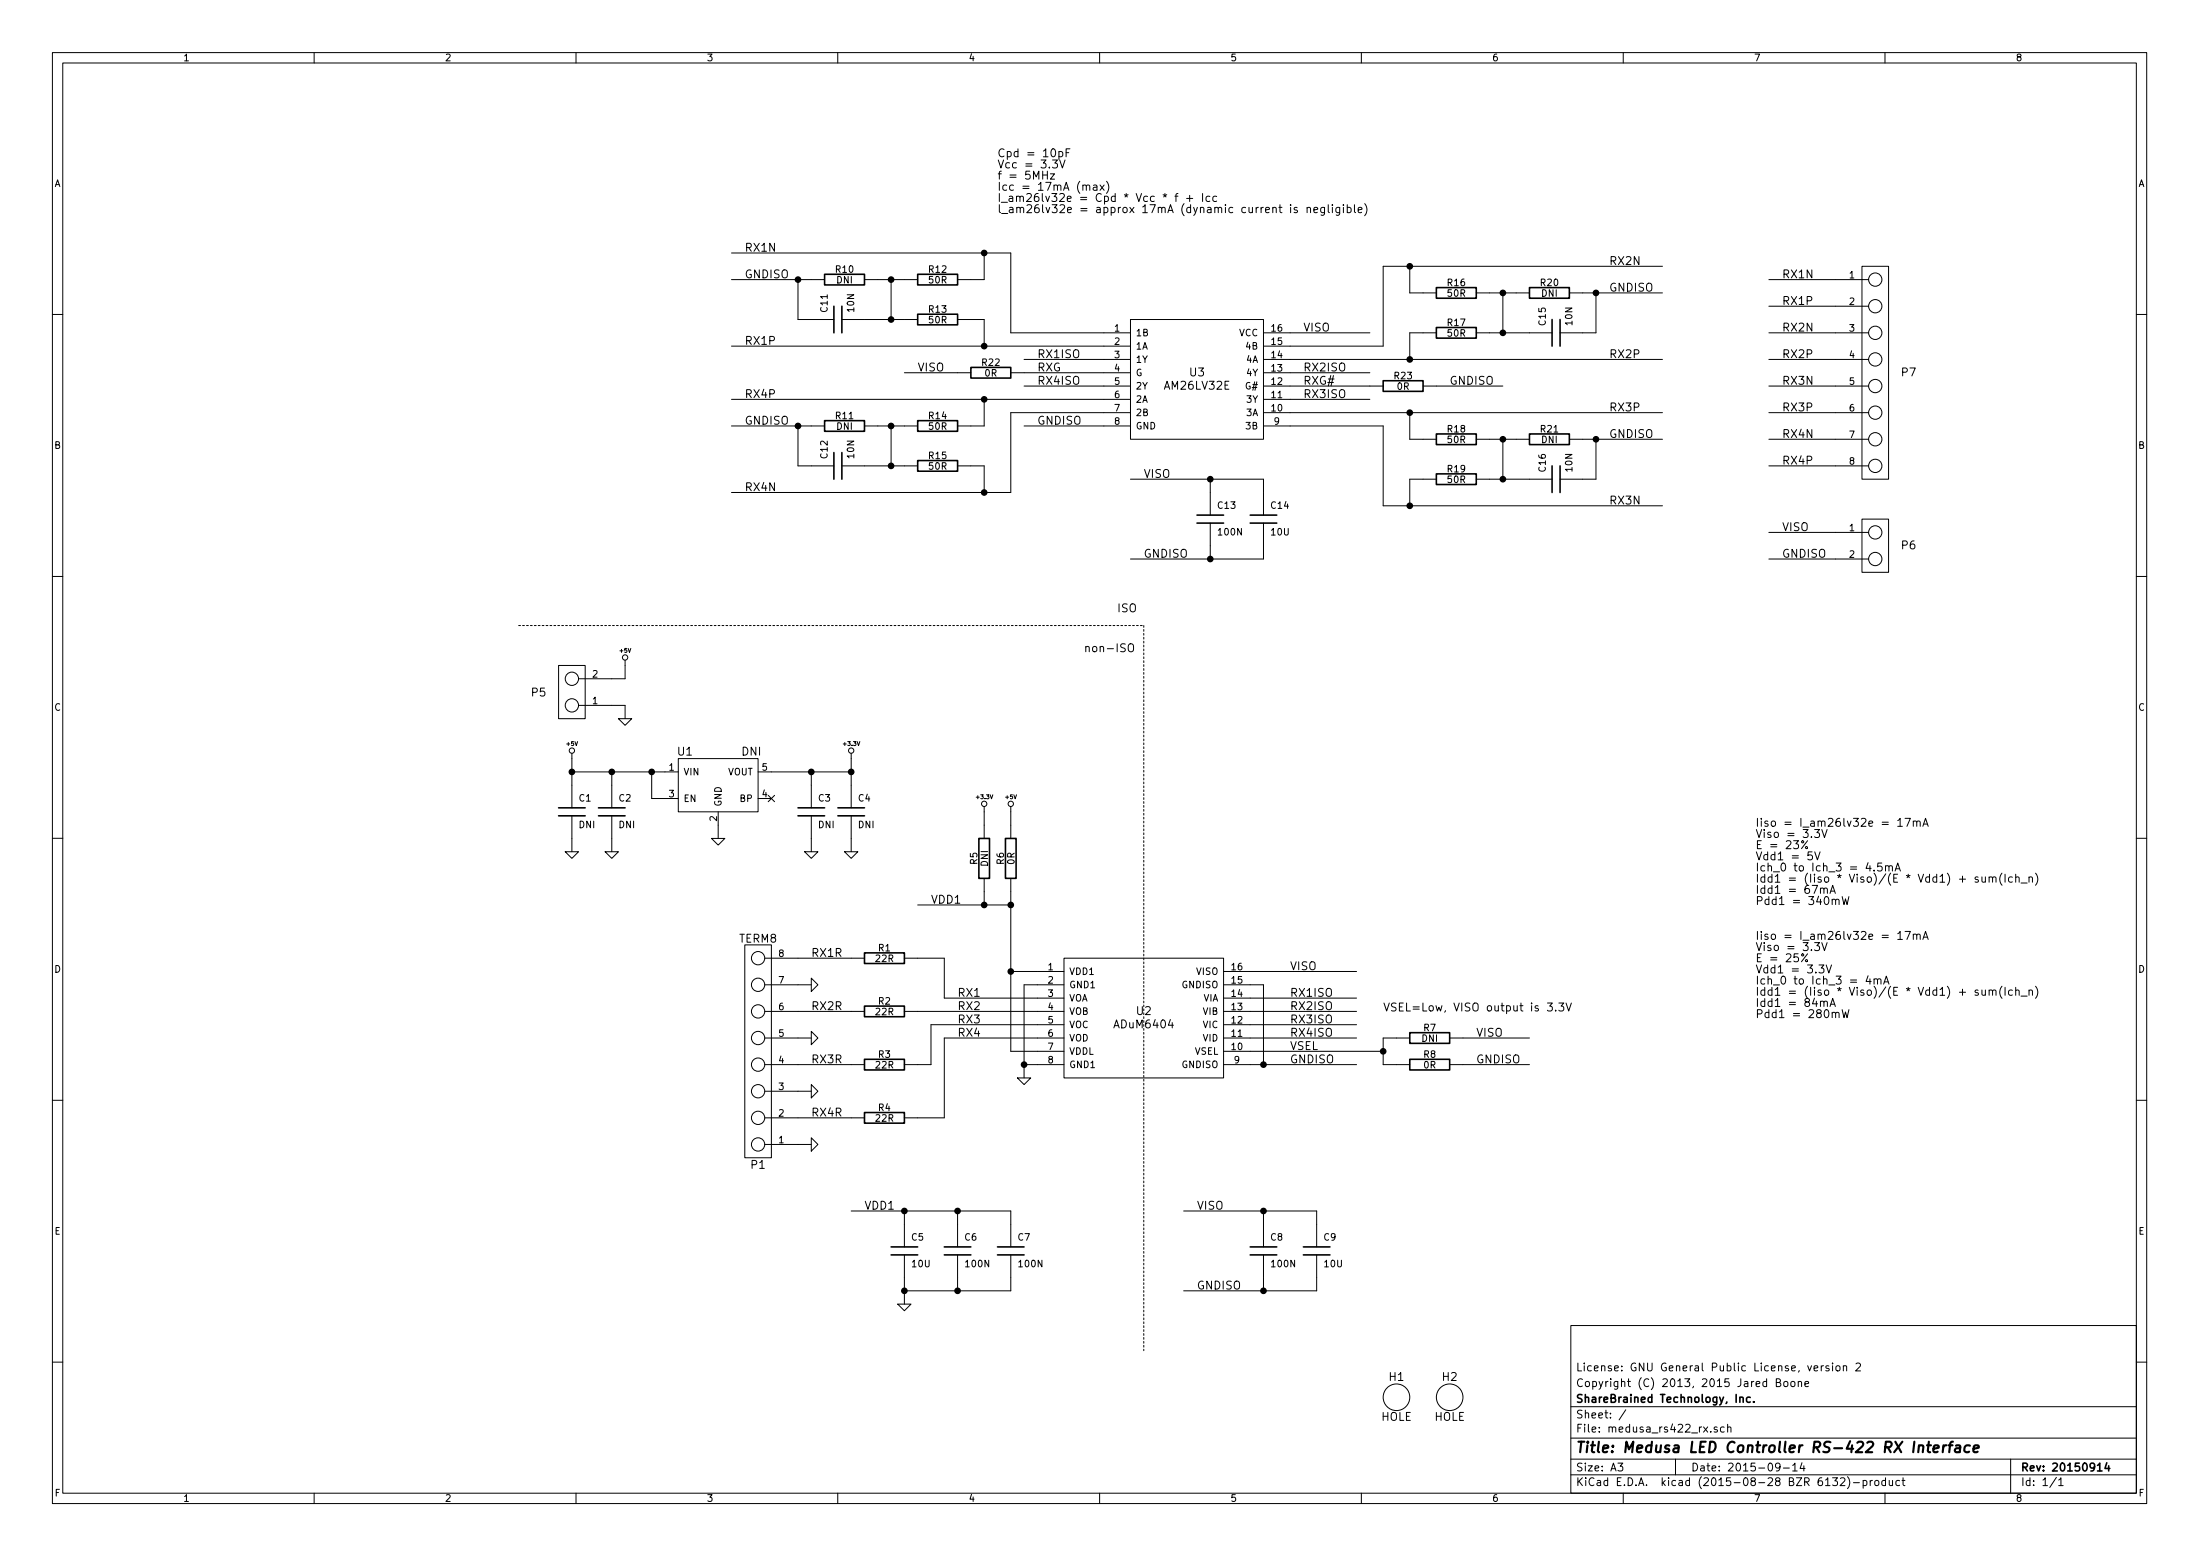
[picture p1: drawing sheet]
<svg xmlns="http://www.w3.org/2000/svg" width="420mm" height="297mm" viewBox="0 0 420 297" stroke-linecap="round" stroke-linejoin="round" font-family="sans-serif">
<g fill="none" stroke="#000" stroke-width=".19">
<path d="M10 10h400v277h-400zM12 12h396v273.1h-396zM60 10v2M110 10v2M160 10v2M210 10v2M260 10v2M310 10v2M360 10v2M199.1 33.4h.9M200 32.7v1.5M200.6 33.2h.8l-.8 1h.8"/>
<path d="M201 30.5h1l-.6 .6 .4 .1 .2 .2-.1 .5-.2 .2h-.5l-.2-.2M202.2 29l.5-.1 .3 .3v.5l-.2 .2h-.6M202.4 30.5l.5 1.6 .5-1.6M203.6 29.1h.5M204.3 28.4h-.7v1.5M207.5 35.5a.35 .35 0 0 1 .3-.2 .35 .35 0 0 1 .3 .2v.8M208.8 35.4h.6l.1 .9M209.5 35.7h-.5a.3 .3 0 0 0-.2 .3 .3 .3 0 0 0 .2 .3h.5M210.1 35.3l.8 1M210.9 35.3l-.8 1M211.3 34.6a1.75 1.75 0 0 1 0 2.3M224.4 37.5h.6"/>
<path d="M225 36.9l-.4 .3v1.3M226.6 37.9h1.2M227.2 37.3v1.2M229.7 36.9v1.6M231.1 37.5h-.5l-.3 .3v.4l.2 .2h.6M232.4 37.5h-.5l-.3 .3v.4l.2 .2h.6M247.7 39.7l-.3-.1-.3 .2 .1 .2 .5 .2v.3h-.6M249.6 39.7h.1a.36 .36 0 0 1 .6 .1v.8M249.6 39.6v1M253 39.6v1.2l-.3 .3-.4-.1M253 39.7l-.5-.1-.3 .3v.4l.2 .2h.6M253.7 39.1v1.3l.2 .2"/>
<path d="M254.5 39.1v.1M254.5 39.6v1M255.9 39.6v1.2l-.3 .3-.4-.1M255.9 39.7l-.5-.1-.3 .3v.4l.2 .2h.6M256.6 39.1v.1M256.6 39.6v1M257.3 39.7l.4-.1 .3 .3v.4l-.1 .2h-.6M257.3 39.1v1.5M258.7 39.1v1.3l.2 .2M260.6 38.9a1.75 1.75 0 0 1 0 2.3M139.7 53.4h17.8M139.7 48.3h53.3v15.2h22.9"/>
<path d="M152.4 53.4v7.6h6.9M165.1 53.4h10.2M170.2 53.4v7.6M188 48.3v5.1h-5.1M250.9 40.1l.8-.2-.1-.2-.4-.1-.3 .2 .1 .7h.6M259.4 40.1l.7-.2-.1-.2-.4-.1-.2 .2 .1 .7h.5M269.2 50.8v5.1h5.1M281.9 55.9h10.2M287 55.9v7.6M299.7 55.9h17.8M304.8 55.9v7.6h-6.9M317.5 50.8h-53.3v15.3h-22.9"/>
<path d="M337.8 53.4h19.1M337.8 58.5h19.1M355.6 50.8h5.1v40.7h-5.1zM10 60h2M139.7 66.1h76.2M139.7 76.2h76.2M160.8 61h14.5M172.7 71.2h12.7M182.9 61h5.1v5.1M188 76.2v5.1h-5.1M193 71.2h22.9M195.6 68.6h20.3"/>
<path d="M195.6 73.7h20.3M215.9 61h25.4v22.9h-25.4zM215.9 78.8h-22.9v15.2h-53.3M241.3 63.5h20.3M241.3 68.6h76.2M241.3 71.2h20.3M241.3 73.7h22.9M241.3 76.2h20.3M241.3 78.8h76.2M269.2 78.8v5.1h5.1M271.8 73.7h15.2M274.3 63.5h-5.1v5.1"/>
<path d="M281.9 63.5h14.5M337.8 63.5h19.1M337.8 68.6h19.1M337.8 73.7h19.1M337.8 78.8h19.1M408 60h2M139.7 81.3h17.8M152.4 81.3v7.6h6.9M160.8 88.9h14.5M165.1 81.3h10.2M170.2 81.3v7.6M182.9 88.9h5.1v5.1"/>
<path d="M195.6 81.3h20.3M215.9 91.5h25.4v6.8M231.1 91.5v6.8M231.1 99.9v6.8M241.3 99.9v6.8h-25.4M241.3 81.3h22.9v15.3h53.3M274.3 91.5h-5.1v5.1M281.9 83.9h10.2M281.9 91.5h14.5M287 83.9v7.6M299.7 83.9h17.8M304.8 83.9v7.6h-6.9"/>
<path d="M337.8 88.9h19.1M337.8 83.9h19.1M355.6 99.1h5.1v10.2h-5.1zM10 110h2M337.8 101.6h19.1M337.8 106.7h19.1M408 110h2M106.7 127h5.1v10.2h-5.1zM110.5 134.7h8.9v2.5M118.1 137.2h2.5l-1.2 1.3zM119.4 126v3.6h-8.9M215.7 123a.5 .5 0 0 1 .5-.1 .5 .5 0 0 1 .3 .5l-.1 .8a.53 .53 0 0 1-.6 .2 .53 .53 0 0 1-.3-.5v-.5z"/>
<path d="M109.2 143.8v10.4M109.2 147.4h20.3M109.2 155.7v6.9M116.8 147.4v6.8M116.8 155.7v6.9M124.5 147.4v5h5M129.5 144.8h15.3v10.2h-15.3zM137.2 155v5.1M144.8 147.4h17.8M144.8 152.4h2.5M146.7 151.8l1.2 1.2M147.9 151.8l-1.2 1.2"/>
<path d="M154.9 147.4v6.8M154.9 155.7v6.9M162.6 143.8v10.4M162.6 155.7v6.9M188 154v6.1M193 154v6.1M346.6 158.4h.9l-.5 .5 .3 .1 .2 .2-.1 .5-.2 .2h-.4l-.2-.2M347.9 158.4l.5 1.5 .5-1.5M362.4 156.7l.5-.5v1.5M362.4 157.7h.9M363.8 156.2h1l-.6 1.5M365.4 156.9l.1-.1a.36 .36 0 0 1 .6 .2v.7"/>
<path d="M365.4 156.7v1M366.1 157a.35 .35 0 0 1 .3-.3 .35 .35 0 0 1 .3 .3v.7M367.2 157.7l.5-1.5 .5 1.5M367.4 157.3h.7M10 160h2M107.9 162.6h2.6l-1.3 1.3zM115.6 162.6h2.5l-1.3 1.3zM135.9 160.1h2.5l-1.2 1.2zM153.7 162.6h2.5l-1.3 1.3zM161.3 162.6h2.5l-1.2 1.3zM175.3 172.8h17.7M188 167.7v5.1"/>
<path d="M193 167.7v33h10.2M344.9 161.7h.2v.2h-.2zM345.2 160.5l-1.2 1.5M346.1 162.6h-.8v.8l.2-.2 .5 .1 .2 .2v.4l-.4 .2-.5-.1M346.6 179.9h.9l-.5 .6 .3 .1 .2 .2-.1 .5-.2 .2h-.4l-.2-.2M346.6 162.6l.5 1.5 .5-1.5M347.7 169.7l.1-.1a.36 .36 0 0 1 .5 .2v.7M347.9 179.9l.5 1.6 .5-1.6M348.3 169.8a.35 .35 0 0 1 .4-.3 .35 .35 0 0 1 .3 .3v.7M349.5 170.5l.5-1.5 .5 1.5M349.6 170.1h.8M350.6 171.9a.35 .35 0 0 1 .3-.3 .35 .35 0 0 1 .3 .3v.8"/>
<path d="M351.8 171.2l.4 1.5 .3-1.1 .3 1.1 .3-1.5M357.9 166.1v.2M359.4 164.8h-.8v.7l.2-.2 .5 .1 .2 .2v.4l-.3 .3-.6-.2M360.1 165.4l.1-.1a.36 .36 0 0 1 .6 .2v.8M360.1 165.3v1M360.8 165.5a.35 .35 0 0 1 .3-.3 .35 .35 0 0 1 .3 .3v.8M361.9 166.3l.5-1.5 .5 1.5M362.1 165.8h.7M362.4 178.2l.5-.4v1.5M362.4 179.3h.9M363.8 177.8h1l-.6 1.5M365.4 178.5l.1-.1a.36 .36 0 0 1 .6 .1v.8"/>
<path d="M365.4 178.3v1M366.1 178.5a.35 .35 0 0 1 .3-.2 .35 .35 0 0 1 .3 .2v.8M367.2 179.3l.5-1.5 .5 1.5M367.4 178.9h.7M377.8 167.5l-.4-.1-.2 .2 .1 .2 .5 .2v.3h-.6M378.5 167.4v.8a.38 .38 0 0 0 .7 .1M379.2 167.4v1M379.9 167.5h.1a.36 .36 0 0 1 .5 .1v.8M379.9 167.4v1M380.5 167.6a.35 .35 0 0 1 .4-.2 .35 .35 0 0 1 .3 .2v.8M382.3 166.7a1.75 1.75 0 0 0 0 2.3M382.9 166.9v1.5"/>
<path d="M384.3 167.5l-.4-.1-.3 .3v.4l.1 .2h.6M385 167.5a.36 .36 0 0 1 .6 .1v.8M385 166.9v1.5M386 168.6h1.1M387.5 167.5h.1a.36 .36 0 0 1 .6 .1v.8M387.5 167.4v1M388.7 166.7a1.75 1.75 0 0 1 0 2.3M408 160h2M142.2 180.4h5.1v40.6h-5.1zM146 182.9h19.1M146 193.1h19.1M146 188h8.9"/>
<path d="M146 198.2h8.9M154.9 196.9l1.3 1.3-1.3 1.2zM154.9 186.7l1.3 1.3-1.3 1.3zM172.7 182.9h7.6v7.6h22.9M172.7 193.1h30.5M193 185.5h10.2M203.2 182.9h30.5v22.9h-30.5zM203.2 188h-7.6v17.8M203.2 195.6h-25.4v7.6h-5.1M203.2 198.2h-22.9v15.2h-7.6M233.7 193.1h25.4M233.7 188h7.6v15.2"/>
<path d="M233.7 185.5h25.4M233.7 190.5h25.4M233.7 195.6h25.4M233.7 198.2h25.4M269.2 198.2h-5v5h5M276.9 198.2h15.2M295.5 191.5h1l-.5 .6h.3l.2 .2-.1 .5-.2 .2h-.5l-.2-.2M297.1 192.8v.2M297.7 191.5h1l-.6 .6h.4l.2 .2-.1 .5-.3 .2h-.4l-.2-.2M299.1 191.5l.5 1.5 .5-1.5M344.9 183.2h.2v.3h-.2zM345.2 182.1l-1.2 1.5"/>
<path d="M347.4 184.2h.9l-.5 .6 .4 .1 .1 .2v.5l-.3 .1h-.4l-.2-.1M347.7 191.3l.1-.1a.36 .36 0 0 1 .5 .1v.8M348.3 191.3a.35 .35 0 0 1 .4-.2 .35 .35 0 0 1 .3 .2v.8M348.8 184.2l.5 1.5 .5-1.5M349.5 192.1l.5-1.5 .5 1.5M349.6 191.7h.8M350.6 193.5a.35 .35 0 0 1 .3-.3 .35 .35 0 0 1 .3 .3v.8M351.8 192.7l.4 1.6 .3-1.1 .3 1.1 .3-1.6M356.8 186.3l-.4 1.1h1M357.1 186.9v1M357.9 187l.1-.1a.36 .36 0 0 1 .6 .2v.8M357.9 186.9v1"/>
<path d="M358.6 187.1a.35 .35 0 0 1 .3-.3 .35 .35 0 0 1 .3 .3v.8M359.7 187.9l.5-1.6 .6 1.6M359.9 187.4h.7M377.8 189.1l-.4-.1-.2 .2 .1 .2 .5 .2v.3h-.6M378.5 189v.8a.38 .38 0 0 0 .7 .1M379.2 189v1M379.9 189.1h.1a.36 .36 0 0 1 .5 .1v.8M379.9 189v1M380.5 189.2a.35 .35 0 0 1 .4-.2 .35 .35 0 0 1 .3 .2v.8M382.3 188.3a1.75 1.75 0 0 0 0 2.3M382.9 188.5v1.5M384.3 189.1l-.4-.1-.3 .3v.4l.1 .2h.6"/>
<path d="M385 189.1a.36 .36 0 0 1 .6 .1v.8M385 188.5v1.5M386 190.2h1.1M387.5 189.1h.1a.36 .36 0 0 1 .6 .1v.8M387.5 189v1M388.7 188.3a1.75 1.75 0 0 1 0 2.3M10 210h2M146 203.2h19.1M146 213.4h19.1M146 218.5h8.9M146 208.3h8.9M154.9 217.2l1.3 1.3-1.3 1.2z"/>
<path d="M154.9 207l1.3 1.3-1.3 1.3zM194.3 205.8h2.5l-1.2 1.2zM195.6 203.2h7.6M233.7 200.7h30.5M233.7 203.2h25.4M276.9 203.2h15.2M408 210h2M162.6 231.2h30.4v6.8M172.7 231.2v6.8M172.7 239.6v9.4M182.9 231.2v6.8M182.9 239.6v6.8"/>
<path d="M193 239.6v6.8h-20.3M226.1 231.2h25.4v6.8M241.3 231.2v6.8M241.3 239.6v6.8M251.5 239.6v6.8h-25.4M171.4 249h2.6l-1.3 1.2zM300 253h108v32.1h-108zM10 260h2M300 278.5h108M300 274.5h108M300 268.5h108M309 279.3h.9l-.5 .6 .5 .1v.7l-.2 .1-.7-.1"/>
<path d="M310.5 269.1l-1.3 2M320 278.5v3M326.7 273.3v.1M327.9 272.5a.37 .37 0 0 0-.5 .1v.2l.5 .2 .1 .1-.2 .3-.4-.1M329.3 272.5l-.4-.1-.3 .3 .1 .6 .2 .1 .4-.1M329.9 272.5l.2-.1 .4 .1 .1 .9M329.9 271.9v1.5M339.2 263.9l.8-.1v-.4l-.2-.2h-.6v1.5h.6l.2-.1 .1-.4-.3-.3M340 279.9l-.3 .3h-.3l-.3-.3 .1-.5 .5-.1 .2 .2a1.19 1.19 0 0 1-.2 1.2l-.5 .1M340.7 263.8l.2-.1 .5 .1 .1 .6-.2 .2-.4 .1-.2-.1zM342.1 263.8l.2-.1 .4 .1 .1 .6-.1 .2-.4 .1-.2-.1zM342.4 279.7l.4-.4v1.5"/>
<path d="M343.4 263.8l.2-.1 .4 .1 .1 .9M343.4 263.7v1M344.1 279.2l-.3 1.1h.9M344.5 279.8v1M344.7 264.2l.7-.1v-.3l-.5-.1-.2 .2 .1 .7h.6M346.5 261.2l.7-.1-.1-.3-.4-.1-.2 .2v.7h.6M347.8 260.7v1M348.3 260.7l-.5 .3M349.3 260.8a.37 .37 0 0 0-.6 .1l.1 .2 .5 .2 .1 .1-.3 .3-.4-.1M350 260.2v.2M350 260.7v1M350.7 260.8l.2-.1 .4 .1 .1 .6-.1 .2-.4 .1-.2-.1z"/>
<path d="M352 260.8l.2-.1 .4 .1 .1 .9M352 260.7v1M354.5 260.4l.5-.2 .3 .4-.9 1.1h.9M384 278.5v6.6M408 260h2M60 285.1v1.9M110 285.1v1.9M160 285.1v1.9M210 285.1v1.9M260 285.1v1.9M300 281.5h108M310 285.1v1.9"/>
<path d="M340.6 280.2h1.1M342.4 280.8h.8M350 282.1h.9l-.5 .6 .5 .1v.7l-.3 .1-.6-.1M351.5 282.3l.6-.2 .2 .4-.9 1.1h.9M352.8 281.9a1.71 1.71 0 0 1 0 2.3M354 283h1.1M355.8 282.7l.5-.1 .2 .3-.1 .6h-.6M355.8 282.6v1.5M357.2 282.6v1M357.6 282.6l-.4 .3M358.1 282.7l.2-.1 .4 .1 .1 .6-.1 .2-.4 .1-.2-.1zM360 285.1v1.9"/>
<path d="M360.1 282.7l-.4-.1-.3 .3 .1 .6 .2 .1 .4-.1M360.1 282.1v1.5M360.8 282.6l.1 .9 .3 .1 .2-.1M361.4 282.6v1M362.8 282.7l-.4-.1-.3 .3 .1 .6 .2 .1 .4-.1M363.2 282.6h.6M363.4 282.1v1.3l.4 .2M392.7 282l-1.2 2M393.2 282.5l.4-.4v1.5M393.2 283.6h.8"/>
<circle cx="358.1" cy="58.5" r="1.27"/>
<circle cx="358.1" cy="53.4" r="1.27"/>
<circle cx="358.1" cy="63.5" r="1.27"/>
<circle cx="358.1" cy="73.7" r="1.27"/>
<circle cx="358.1" cy="68.6" r="1.27"/>
<circle cx="358.1" cy="78.8" r="1.27"/>
<circle cx="358.1" cy="88.9" r="1.27"/>
<circle cx="358.1" cy="83.9" r="1.27"/>
<circle cx="358.1" cy="106.7" r="1.27"/>
<circle cx="358.1" cy="101.6" r="1.27"/>
<circle cx="109.2" cy="129.6" r="1.27"/>
<circle cx="109.2" cy="134.7" r="1.27"/>
<circle cx="119.4" cy="125.5" r=".51"/>
<circle cx="109.2" cy="143.3" r=".51"/>
<circle cx="162.6" cy="143.3" r=".51"/>
<circle cx="188" cy="153.5" r=".51"/>
<circle cx="193" cy="153.5" r=".51"/>
<circle cx="344.3" cy="160.7" r=".22"/>
<circle cx="144.8" cy="198.2" r="1.27"/>
<circle cx="144.8" cy="182.9" r="1.27"/>
<circle cx="144.8" cy="188" r="1.27"/>
<circle cx="144.8" cy="193.1" r="1.27"/>
<circle cx="344.3" cy="182.3" r=".22"/>
<circle cx="144.8" cy="203.2" r="1.27"/>
<circle cx="144.8" cy="208.3" r="1.27"/>
<circle cx="144.8" cy="213.4" r="1.27"/>
<circle cx="144.8" cy="218.5" r="1.27"/>
<circle cx="266.7" cy="266.7" r="2.54"/>
<circle cx="276.9" cy="266.7" r="2.54"/>
</g>
<g fill="none" stroke="#000" stroke-width=".3">
<path d="M157.5 52.4h7.6v2h-7.6zM159.3 58.5v5M160.8 58.5v5M175.3 52.4h7.6v2h-7.6zM175.3 60h7.6v2h-7.6zM274.3 54.9h7.6v2h-7.6zM292.1 54.9h7.6v2h-7.6zM185.4 70.1h7.6v2.1h-7.6zM264.2 72.7h7.6v2h-7.6zM274.3 62.5h7.6v2.1h-7.6zM296.4 61v5.1M297.9 61v5.1"/>
<path d="M157.5 80.3h7.6v2h-7.6zM159.3 86.4v5.1M160.8 86.4v5.1M175.3 80.3h7.6v2h-7.6zM175.3 87.9h7.6v2.1h-7.6zM228.6 99.9h5.1M228.6 98.3h5.1M238.8 99.9h5M238.8 98.3h5M274.3 82.8h7.6v2.1h-7.6zM274.3 90.5h7.6v2h-7.6zM292.1 82.8h7.6v2.1h-7.6z"/>
<path d="M296.4 88.9v5.1M297.9 88.9v5.1M106.7 155.7h5.1M106.7 154.2h5.1M114.3 155.7h5.1M114.3 154.2h5.1M152.4 155.7h5.1M152.4 154.2h5.1M160 155.7h5.1M160 154.2h5.1M186.9 160.1h2.1v7.6h-2.1zM192 160.1h2.1v7.6h-2.1z"/>
<path d="M165.1 181.9h7.6v2h-7.6zM165.1 192.1h7.6v2h-7.6zM269.2 197.1h7.7v2.1h-7.7zM165.1 202.2h7.6v2.1h-7.6zM165.1 212.4h7.6v2h-7.6zM269.2 202.2h7.7v2.1h-7.7zM170.2 239.6h5.1M170.2 238h5.1M180.3 239.6h5.1M180.3 238h5.1M190.5 239.6h5.1M190.5 238h5.1"/>
<path d="M238.8 239.6h5M238.8 238h5M248.9 239.6h5.1M248.9 238h5.1M332.3 266.8l.2-.1 .4 .1v.9M332.3 266.7v1M334.3 266.8l-.5-.1-.2 .3v.6l.2 .1 .5-.1M334.9 267.6v.1M402.4 279.2l-.4 1.1h.9M402.7 279.8v1M400.6 280.8h.8"/>
</g>
<path d="M368 275.9h.8M368.4 275.2l-.2 1.7v.2l.4 .1M369.3 276.6l1-.2-.1-.4-.6-.1-.3 .3v.9l.2 .1 .6-.1M371.2 275.9l-.2 1.3M371.7 275.9l-.4 .1-.2 .3M372.1 275.9h.8M373 275.2l-.4 .1-.1 .2-.2 1.7M373.6 276h.7v1.2M374.4 276.4l-.7 .1a.4 .4 0 0 0-.4 .3 .4 .4 0 0 0 .3 .4l.7-.1M376.2 276a.7 .7 0 0 0-1 .3v.7l.3 .2 .6-.1M376.9 276.6l1-.2v-.4l-.6-.1-.3 .3-.1 .9 .2 .1 .6-.1" fill="none" stroke="#000" stroke-width=".41"/>
<g fill="#000" stroke="#000" stroke-width=".25">
<circle cx="152.4" cy="53.4" r=".51"/>
<circle cx="170.2" cy="53.4" r=".51"/>
<circle cx="188" cy="48.3" r=".51"/>
<circle cx="269.2" cy="50.8" r=".51"/>
<circle cx="287" cy="55.9" r=".51"/>
<circle cx="304.8" cy="55.9" r=".51"/>
<circle cx="170.2" cy="61" r=".51"/>
<circle cx="188" cy="76.2" r=".51"/>
<circle cx="188" cy="66.1" r=".51"/>
<circle cx="269.2" cy="78.8" r=".51"/>
<circle cx="269.2" cy="68.6" r=".51"/>
<circle cx="287" cy="63.5" r=".51"/>
<circle cx="152.4" cy="81.3" r=".51"/>
<circle cx="170.2" cy="88.9" r=".51"/>
<circle cx="170.2" cy="81.3" r=".51"/>
<circle cx="188" cy="94" r=".51"/>
<circle cx="231.1" cy="91.5" r=".51"/>
<circle cx="269.2" cy="96.6" r=".51"/>
<circle cx="287" cy="91.5" r=".51"/>
<circle cx="287" cy="83.9" r=".51"/>
<circle cx="304.8" cy="83.9" r=".51"/>
<circle cx="231.1" cy="106.7" r=".51"/>
<circle cx="109.2" cy="147.4" r=".51"/>
<circle cx="116.8" cy="147.4" r=".51"/>
<circle cx="124.5" cy="147.4" r=".51"/>
<circle cx="154.9" cy="147.4" r=".51"/>
<circle cx="162.6" cy="147.4" r=".51"/>
<circle cx="188" cy="172.8" r=".51"/>
<circle cx="193" cy="172.8" r=".51"/>
<circle cx="193" cy="185.5" r=".51"/>
<circle cx="195.6" cy="203.2" r=".51"/>
<circle cx="241.3" cy="203.2" r=".51"/>
<circle cx="264.2" cy="200.7" r=".51"/>
<circle cx="172.7" cy="231.2" r=".51"/>
<circle cx="182.9" cy="231.2" r=".51"/>
<circle cx="241.3" cy="231.2" r=".51"/>
<circle cx="172.7" cy="246.4" r=".51"/>
<circle cx="182.9" cy="246.4" r=".51"/>
<circle cx="241.3" cy="246.4" r=".51"/>
</g>
<path d="M99.1 119.4h119.3M218.4 119.4v138.4" fill="none" stroke="#000" stroke-width=".19" stroke-dasharray=".3 .4"/>
<text font-size="2.8" x="301" y="277.3">Title: Medusa LED Controller RS-422 RX Interface</text>
<g font-size="2.1">
<text x="190.5" y="30">Cpd = 10pF</text>
<text x="190.5" y="32.1">Vcc = 3.3V</text>
<text x="190.5" y="34.3">f = 5MHz</text>
<text x="190.5" y="36.4">Icc = 17mA (max)</text>
<text x="190.5" y="38.5">I_am26lv32e = Cpd * Vcc * f + Icc</text>
<text x="190.5" y="40.7">l_am26lv32e = approx 17mA (dynamic current is negligible)</text>
<text x="142.2" y="48">RX1N</text>
<text x="142.2" y="53.1">GNDISO</text>
<text x="307.3" y="50.6">RX2N</text>
<text x="340.4" y="53.1">RX1N</text>
<text x="307.3" y="55.7">GNDISO</text>
<text x="340.4" y="58.2">RX1P</text>
<text x="142.2" y="65.8">RX1P</text>
<text x="248.9" y="63.3">VISO</text>
<text x="340.4" y="63.3">RX2N</text>
<text x="175.3" y="70.9">VISO</text>
<text x="198.1" y="68.4">RX1ISO</text>
<text x="198.1" y="70.9">RXG</text>
<text x="227.3" y="71.8">U3</text>
<text x="248.9" y="70.9">RX2ISO</text>
<text x="307.3" y="68.4">RX2P</text>
<text x="340.4" y="68.4">RX2P</text>
<text x="363.2" y="71.8">P7</text>
<text x="142.2" y="76">RX4P</text>
<text x="198.1" y="73.4">RX4ISO</text>
<text x="222.5" y="74.4">AM26LV32E</text>
<text x="248.9" y="73.4">RXG#</text>
<text x="248.9" y="76">RX3ISO</text>
<text x="276.9" y="73.4">GNDISO</text>
<text x="340.4" y="73.4">RX3N</text>
<text x="142.2" y="81.1">GNDISO</text>
<text x="198.1" y="81.1">GNDISO</text>
<text x="307.3" y="78.5">RX3P</text>
<text x="307.3" y="83.6">GNDISO</text>
<text x="340.4" y="78.5">RX3P</text>
<text x="340.4" y="83.6">RX4N</text>
<text x="340.4" y="88.7">RX4P</text>
<text x="142.2" y="93.8">RX4N</text>
<text x="218.4" y="91.2">VISO</text>
<text x="307.3" y="96.3">RX3N</text>
<text x="340.4" y="101.4">VISO</text>
<text x="218.4" y="106.5">GNDISO</text>
<text x="340.4" y="106.5">GNDISO</text>
<text x="363.2" y="104.9">P6</text>
<text x="213.4" y="116.9">ISO</text>
<text x="207" y="124.5">non-ISO</text>
<text x="101.5" y="133">P5</text>
<text x="129.5" y="144.2">U1</text>
<text x="141.7" y="144.2">DNI</text>
<text x="335.3" y="157.8">Iiso = I_am26lv32e = 17mA</text>
<text x="335.3" y="160">Viso = 3.3V</text>
<text x="335.3" y="162.1">E = 23%</text>
<text x="335.3" y="164.2">Vdd1 = 5V</text>
<text x="335.3" y="166.4">Ich_0 to Ich_3 = 4.5mA</text>
<text x="177.8" y="172.5">VDD1</text>
<text x="335.3" y="168.5">Idd1 = (Iiso * Viso)/(E * Vdd1) + sum(Ich_n)</text>
<text x="335.3" y="170.6">Idd1 = 67mA</text>
<text x="335.3" y="172.8">Pdd1 = 340mW</text>
<text x="141.2" y="179.9">TERM8</text>
<text x="335.3" y="179.4">Iiso = I_am26lv32e = 17mA</text>
<text x="154.9" y="182.7">RX1R</text>
<text x="246.4" y="185.2">VISO</text>
<text x="335.3" y="181.5">Viso = 3.3V</text>
<text x="335.3" y="183.7">E = 25%</text>
<text x="335.3" y="185.8">Vdd1 = 3.3V</text>
<text x="182.9" y="190.3">RX1</text>
<text x="246.4" y="190.3">RX1ISO</text>
<text x="335.3" y="187.9">Ich_0 to Ich_3 = 4mA</text>
<text x="335.3" y="190.1">Idd1 = (Iiso * Viso)/(E * Vdd1) + sum(Ich_n)</text>
<text x="154.9" y="192.8">RX2R</text>
<text x="182.9" y="192.8">RX2</text>
<text x="182.9" y="195.4">RX3</text>
<text x="182.9" y="197.9">RX4</text>
<text x="213" y="196.3">ADuM6404</text>
<text x="217.1" y="193.8">U2</text>
<text x="246.4" y="192.8">RX2ISO</text>
<text x="246.4" y="195.4">RX3ISO</text>
<text x="246.4" y="197.9">RX4ISO</text>
<text x="264.2" y="193.1">VSEL=Low, VISO output is 3.3V</text>
<text x="281.9" y="197.9">VISO</text>
<text x="335.3" y="192.2">Idd1 = 84mA</text>
<text x="335.3" y="194.3">Pdd1 = 280mW</text>
<text x="154.9" y="203">RX3R</text>
<text x="246.4" y="203">GNDISO</text>
<text x="246.4" y="200.4">VSEL</text>
<text x="281.9" y="203">GNDISO</text>
<text x="154.9" y="213.1">RX4R</text>
<text x="143.5" y="223.1">P1</text>
<text x="165.1" y="230.9">VDD1</text>
<text x="228.6" y="230.9">VISO</text>
<text x="228.6" y="246.2">GNDISO</text>
<text x="265.4" y="263.6">H1</text>
<text x="275.5" y="263.6">H2</text>
<text x="301" y="261.8">License: GNU General Public License, version 2</text>
<text x="301" y="267.8">ShareBrained Technology, Inc.</text>
<text x="301" y="264.8">Copyright (C) 2013, 2015 Jared Boone</text>
<text x="263.8" y="271.2">HOLE</text>
<text x="273.9" y="271.2">HOLE</text>
<text x="301" y="273.5">File: medusa_rs422_rx.sch</text>
<text x="301" y="270.8">Sheet: /</text>
<text x="301" y="280.9">Size: A3</text>
<text x="323" y="280.9">Date: 2015-09-14</text>
<text x="386" y="280.9">Rev: 20150914</text>
<text x="301" y="283.7">KiCad E.D.A. kicad (2015-08-28 BZR 6132)-product</text>
<text x="386" y="283.7">Id: 1/1</text>
</g>
<g font-size="1.8">
<text x="35" y="11.7">1</text>
<text x="85" y="11.7">2</text>
<text x="135" y="11.7">3</text>
<text x="185" y="11.7">4</text>
<text x="235" y="11.7">5</text>
<text x="285" y="11.7">6</text>
<text x="335" y="11.7">7</text>
<text x="385" y="11.7">8</text>
<text x="10.4" y="35.7">A</text>
<text x="408.4" y="35.7">A</text>
<text x="159.7" y="52.1">R10</text>
<text x="177.4" y="52.1">R12</text>
<text x="353.2" y="53.1">1</text>
<text x="158" y="59.5" transform="rotate(-90 158 59.5)">C11</text>
<text x="159.8" y="54.1">DNI</text>
<text x="163.1" y="59.5" transform="rotate(-90 163.1 59.5)">10N</text>
<text x="177.4" y="54.1">50R</text>
<text x="177.4" y="59.7">R13</text>
<text x="276.5" y="54.6">R16</text>
<text x="276.5" y="56.6">50R</text>
<text x="294.3" y="54.6">R20</text>
<text x="294.4" y="56.6">DNI</text>
<text x="353.2" y="58.2">2</text>
<text x="177.4" y="61.7">50R</text>
<text x="212.9" y="63.3">1</text>
<text x="212.9" y="65.8">2</text>
<text x="216.9" y="64.2">1B</text>
<text x="236.6" y="64.2">VCC</text>
<text x="242.9" y="65.8">15</text>
<text x="242.9" y="63.3">16</text>
<text x="276.5" y="62.2">R17</text>
<text x="276.5" y="64.2">50R</text>
<text x="295.2" y="62" transform="rotate(-90 295.2 62)">C15</text>
<text x="300.3" y="62" transform="rotate(-90 300.3 62)">10N</text>
<text x="353.2" y="63.3">3</text>
<text x="187.6" y="69.8">R22</text>
<text x="188.1" y="71.9">0R</text>
<text x="212.9" y="68.4">3</text>
<text x="212.9" y="70.9">4</text>
<text x="216.9" y="66.7">1A</text>
<text x="216.9" y="69.3">1Y</text>
<text x="216.9" y="71.8">G</text>
<text x="238" y="69.3">4A</text>
<text x="238" y="66.7">4B</text>
<text x="238.1" y="71.8">4Y</text>
<text x="242.9" y="70.9">13</text>
<text x="242.9" y="68.4">14</text>
<text x="353.2" y="68.4">4</text>
<text x="212.9" y="73.4">5</text>
<text x="212.9" y="76">6</text>
<text x="216.9" y="74.3">2Y</text>
<text x="216.9" y="76.9">2A</text>
<text x="237.9" y="74.3">G#</text>
<text x="238.1" y="76.9">3Y</text>
<text x="242.9" y="76">11</text>
<text x="242.9" y="73.4">12</text>
<text x="266.3" y="72.4">R23</text>
<text x="266.9" y="74.4">0R</text>
<text x="353.2" y="73.4">5</text>
<text x="159.7" y="80">R11</text>
<text x="159.8" y="82">DNI</text>
<text x="177.4" y="80">R14</text>
<text x="177.4" y="82">50R</text>
<text x="212.9" y="78.5">7</text>
<text x="212.9" y="81.1">8</text>
<text x="216.9" y="79.4">2B</text>
<text x="216.9" y="82">GND</text>
<text x="238" y="82">3B</text>
<text x="238" y="79.4">3A</text>
<text x="242.9" y="78.5">10</text>
<text x="243.4" y="81.1">9</text>
<text x="276.5" y="82.5">R18</text>
<text x="294.3" y="82.5">R21</text>
<text x="353.2" y="78.5">6</text>
<text x="353.2" y="83.6">7</text>
<text x="10.4" y="85.7">B</text>
<text x="158" y="87.4" transform="rotate(-90 158 87.4)">C12</text>
<text x="163.1" y="87.4" transform="rotate(-90 163.1 87.4)">10N</text>
<text x="177.4" y="87.6">R15</text>
<text x="177.4" y="89.6">50R</text>
<text x="276.5" y="84.6">50R</text>
<text x="294.4" y="84.6">DNI</text>
<text x="295.2" y="90" transform="rotate(-90 295.2 90)">C16</text>
<text x="300.3" y="90" transform="rotate(-90 300.3 90)">10N</text>
<text x="353.2" y="88.7">8</text>
<text x="408.4" y="85.7">B</text>
<text x="276.5" y="90.2">R19</text>
<text x="276.5" y="92.2">50R</text>
<text x="232.6" y="97.1">C13</text>
<text x="242.8" y="97.1">C14</text>
<text x="353.2" y="101.4">1</text>
<text x="232.8" y="102.2">100N</text>
<text x="242.8" y="102.2">10U</text>
<text x="353.2" y="106.5">2</text>
<text x="113.2" y="129.3">2</text>
<text x="10.4" y="135.7">C</text>
<text x="113.2" y="134.4">1</text>
<text x="408.4" y="135.7">C</text>
<text x="127.8" y="147.1">1</text>
<text x="130.6" y="148">VIN</text>
<text x="138.9" y="148">VOUT</text>
<text x="145.6" y="147.1">5</text>
<text x="110.6" y="153">C1</text>
<text x="118.2" y="153">C2</text>
<text x="127.8" y="152.2">3</text>
<text x="130.6" y="153.1">EN</text>
<text x="137.8" y="154" transform="rotate(-90 137.8 154)">GND</text>
<text x="141.3" y="153.1">BP</text>
<text x="145.6" y="152.2">4</text>
<text x="156.3" y="153">C3</text>
<text x="164" y="153">C4</text>
<text x="110.6" y="158.1">DNI</text>
<text x="118.2" y="158.1">DNI</text>
<text x="136.9" y="156.7" transform="rotate(-90 136.9 156.7)">2</text>
<text x="156.3" y="158.1">DNI</text>
<text x="163.9" y="158.1">DNI</text>
<text x="186.6" y="165" transform="rotate(-90 186.6 165)">R5</text>
<text x="188.7" y="165.4" transform="rotate(-90 188.7 165.4)">DNI</text>
<text x="191.7" y="165" transform="rotate(-90 191.7 165)">R6</text>
<text x="193.8" y="165" transform="rotate(-90 193.8 165)">0R</text>
<text x="10.4" y="185.7">D</text>
<text x="148.7" y="182.7">8</text>
<text x="167.3" y="183.6">22R</text>
<text x="167.8" y="181.6">R1</text>
<text x="200.2" y="185.2">1</text>
<text x="235.3" y="185.2">16</text>
<text x="408.4" y="185.7">D</text>
<text x="148.7" y="187.7">7</text>
<text x="167.8" y="191.8">R2</text>
<text x="200.2" y="187.7">2</text>
<text x="200.2" y="190.3">3</text>
<text x="204.2" y="186.1">VDD1</text>
<text x="204.2" y="188.6">GND1</text>
<text x="204.2" y="191.2">VOA</text>
<text x="225.7" y="188.6">GNDISO</text>
<text x="228.4" y="186.1">VISO</text>
<text x="229.7" y="191.2">VIA</text>
<text x="235.3" y="190.3">14</text>
<text x="235.3" y="187.7">15</text>
<text x="148.7" y="197.9">5</text>
<text x="148.7" y="192.8">6</text>
<text x="167.3" y="193.8">22R</text>
<text x="200.2" y="192.8">4</text>
<text x="200.2" y="195.4">5</text>
<text x="200.2" y="197.9">6</text>
<text x="204.2" y="193.7">VOB</text>
<text x="204.2" y="196.3">VOC</text>
<text x="229.7" y="196.3">VIC</text>
<text x="229.7" y="193.7">VIB</text>
<text x="235.3" y="197.9">11</text>
<text x="235.3" y="195.4">12</text>
<text x="235.3" y="192.8">13</text>
<text x="271.9" y="196.8">R7</text>
<text x="148.7" y="203">4</text>
<text x="167.3" y="203.9">22R</text>
<text x="167.8" y="201.9">R3</text>
<text x="200.2" y="200.4">7</text>
<text x="200.2" y="203">8</text>
<text x="204.2" y="198.8">VOD</text>
<text x="204.2" y="201.3">VDDL</text>
<text x="204.2" y="203.9">GND1</text>
<text x="225.7" y="203.9">GNDISO</text>
<text x="228" y="201.3">VSEL</text>
<text x="229.7" y="198.8">VID</text>
<text x="235.3" y="200.4">10</text>
<text x="235.7" y="203">9</text>
<text x="271.5" y="198.9">DNI</text>
<text x="271.9" y="201.9">R8</text>
<text x="271.9" y="203.9">0R</text>
<text x="148.7" y="208.1">3</text>
<text x="148.7" y="213.1">2</text>
<text x="167.3" y="214.1">22R</text>
<text x="167.8" y="212.1">R4</text>
<text x="148.7" y="218.2">1</text>
<text x="10.4" y="235.7">E</text>
<text x="174.1" y="236.8">C5</text>
<text x="184.3" y="236.8">C6</text>
<text x="194.4" y="236.8">C7</text>
<text x="242.7" y="236.8">C8</text>
<text x="252.9" y="236.8">C9</text>
<text x="408.4" y="235.7">E</text>
<text x="174.2" y="241.9">10U</text>
<text x="184.5" y="241.9">100N</text>
<text x="194.7" y="241.9">100N</text>
<text x="243" y="241.9">100N</text>
<text x="253" y="241.9">10U</text>
<text x="10.5" y="285.7">F</text>
<text x="35" y="286.7">1</text>
<text x="85" y="286.7">2</text>
<text x="135" y="286.7">3</text>
<text x="185" y="286.7">4</text>
<text x="235" y="286.7">5</text>
<text x="285" y="286.7">6</text>
<text x="335" y="286.7">7</text>
<text x="385" y="286.7">8</text>
<text x="408.5" y="285.7">F</text>
</g>
<g font-size="1.1">
<text x="118.4" y="124.6">+5V</text>
<text x="108.3" y="142.4">+5V</text>
<text x="161.2" y="142.4">+3.3V</text>
<text x="186.6" y="152.5">+3.3V</text>
<text x="192.1" y="152.5">+5V</text>
</g>
</svg>
